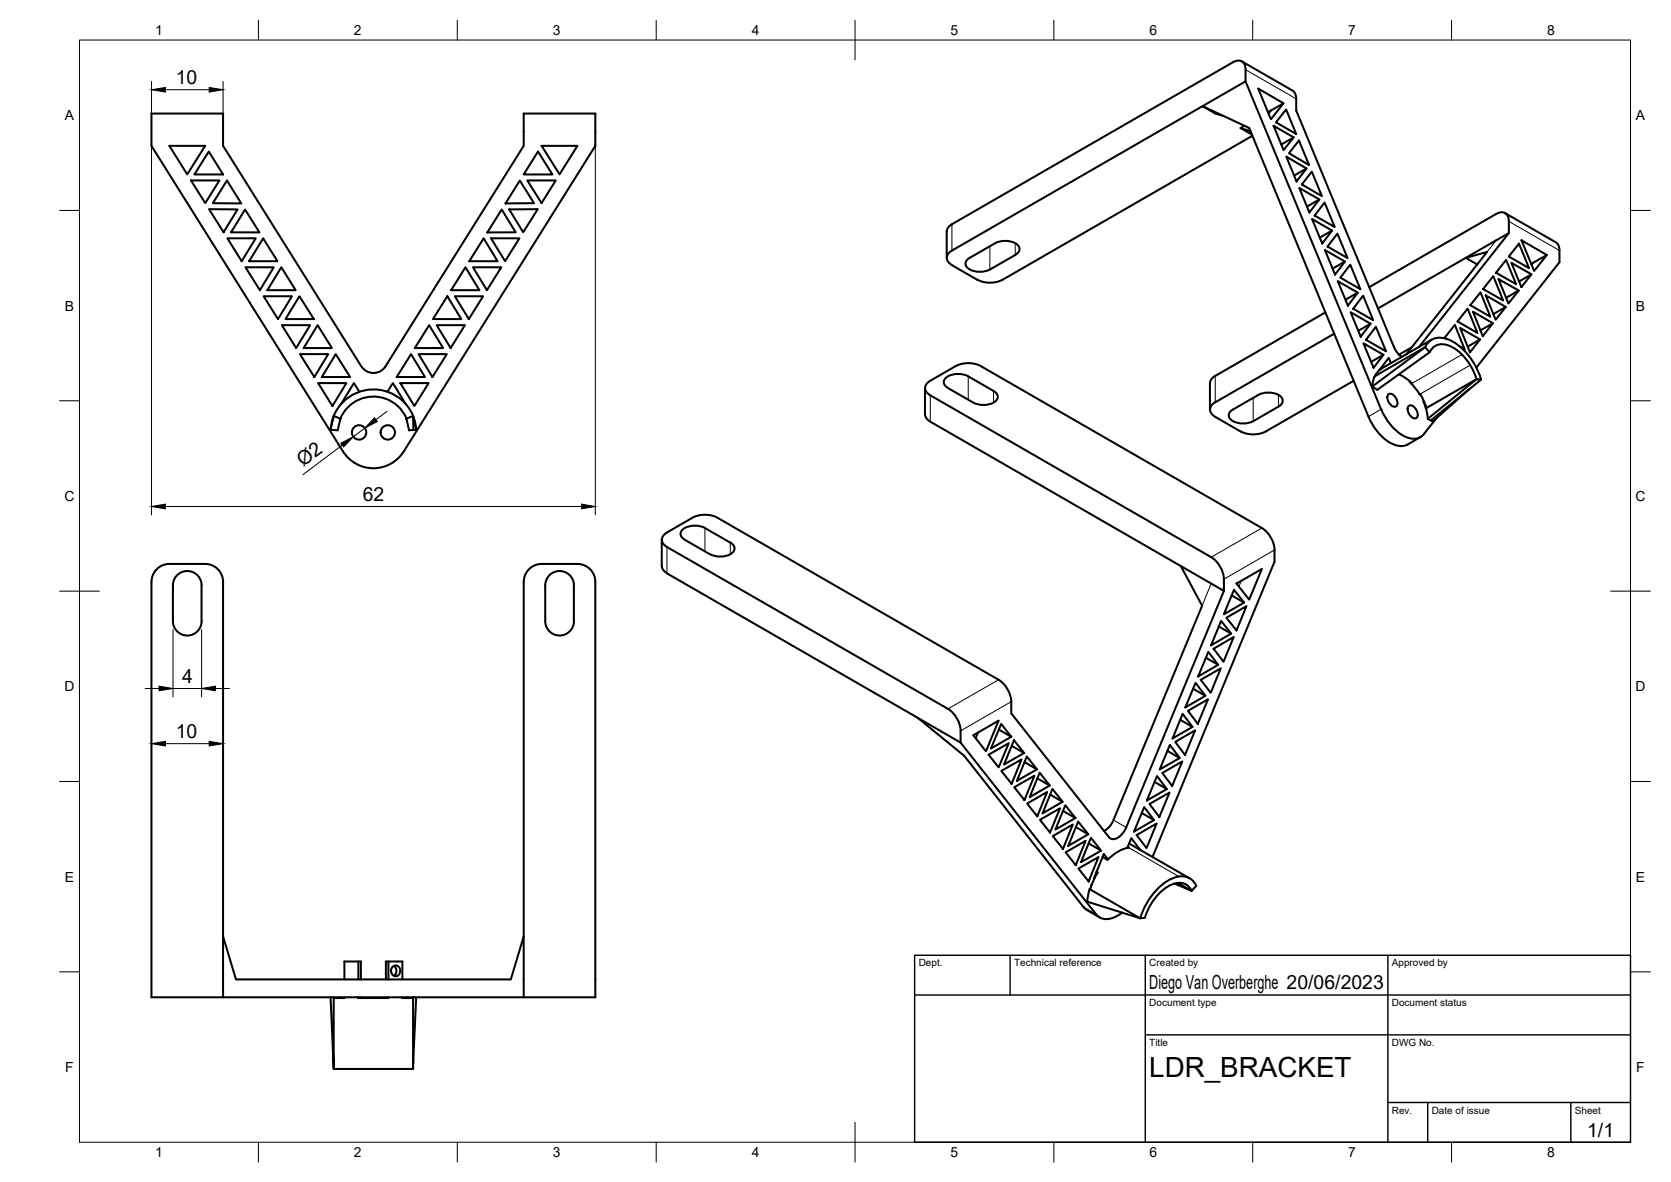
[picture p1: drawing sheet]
<svg xmlns="http://www.w3.org/2000/svg" width="420mm" height="297mm" viewBox="0 0 420 297" stroke-linecap="round" stroke-linejoin="round" font-family="sans-serif">
<!-- layer: Visible -->
<g fill="none" stroke="#000" stroke-width=".51">
<path d="M312.3 15.4l12.7 7.4a2.17 2.17 0 0 1 .9 2v3l24.6 59.4 .8 1.4 1.2 1.1M313.2 17.5v3l-73.8 42.5M313.2 17.5a1.94 1.94 0 0 0-.9-2.1 1.94 1.94 0 0 0-2.3 .2l-71.1 41a1.99 1.99 0 0 0-.8 1.6l-.1 6.6M42.6 36.6h9l-4.5 7.2zM52.5 38.1l3.6 5.7h-7.2zM135.3 38.1l3.6 5.7h-7.2zM136.2 36.6h9l-4.5 7.2zM307.7 29.2l-2.1-.7-3.2-1.8 11.7 5.5 30 72.5M311.9 32.2l2.5 .7M312.9 31.6l-1 .6 2.9 1.6M313.2 20.5l34.1 82.4M314.9 34.1l-62.8 36.2a7 7 0 0 1-6.4 0l-6.3-3.7a1.95 1.95 0 0 1-1.3-1.8 1.95 1.95 0 0 1 1.3-1.8"/>
<path d="M319.6 27.8l-.6 .7M320.2 31.6l5.1 2.9-2.6 3.2zM322.7 26l-3.1 4-3.2-7.7 6.3 3.7-3.9 2.2M323.4 27.5l2.5 6.2-5.1-3zM323.4 39.4l5.1 2.9-2.5 3.3zM325.3 34.5l-3.1 1.8M326.6 35.3l2.6 6.2-5.1-3zM48 45.3h7.2l-3.6 5.7zM52.6 52.6h7.1l-3.5 5.8zM57.1 45.4l3.6 5.7h-7.2zM57.2 59.9h7.1l-3.5 5.7zM61.6 52.6l3.6 5.8h-7.1z"/>
<path d="M66.2 59.9l3.6 5.7h-7.1zM121.6 59.9l3.5 5.7h-7.1zM123.5 59.9h7.1l-3.6 5.7zM126.2 52.6l3.5 5.8h-7.2zM128 52.6h7.2l-3.6 5.8zM130.7 45.4l3.6 5.7h-7.2zM132.6 45.3h7.1l-3.5 5.7zM326.7 47.2l5 2.9-2.5 3.3zM328.5 42.3l-3.1 1.8M329.8 43.1l2.6 6.2-5.1-2.9zM329.9 55l5 2.9-2.4 3.3zM331.7 50.1l-3.1 1.8"/>
<path d="M333.1 50.9l2.5 6.2-5-2.9zM334.9 57.9l-3 1.8M336.3 58.7l2.5 6.2-5-2.9zM378.4 53.6l12.8 7.3a2.17 2.17 0 0 1 .9 2.1M379.4 58.6l-32.9 18.9M61.7 67.2h7.1l-3.5 5.7zM66.3 74.5h7.1l-3.5 5.7zM70.7 67.2l3.6 5.7h-7.1zM75.3 74.5l3.6 5.7h-7.1zM112.5 74.5l3.5 5.7h-7.1zM114.4 74.5h7.1l-3.6 5.7zM117 67.2l3.5 5.7h-7.1z"/>
<path d="M118.9 67.2h7.1l-3.6 5.7zM250.2 61.1a5.1 5.1 0 0 1 6 .8 1.48 1.48 0 0 1-.9 2.1l-6.4 3.7M250.2 61.1l-6.4 3.7a1.54 1.54 0 0 0-1 1.4 1.54 1.54 0 0 0 1 1.5 5.7 5.7 0 0 0 5.1 0M333.1 62.8l5.1 2.9-2.5 3.3zM333.2 78.5l-28.1 16.3a1.99 1.99 0 0 0-.9 1.5v6.6M336.4 70.6l5 2.9-2.5 3.3zM338.2 65.7l-3.1 1.8M339.5 66.5l2.6 6.2-5.1-2.9zM339.6 78.5l5 2.9-2.5 3.2zM341.4 73.5l-3.1 1.8M342.7 74.3l2.6 6.2-5-2.9zM344.3 72.2l31.9-18.4a1.93 1.93 0 0 1 2.3-.3 1.93 1.93 0 0 1 .9 2.1v3l-22.6 28.6"/>
<path d="M369 77.6l2.5 6.1-5-2.9zM370.4 78.3l5 2.9-2.6 3.3zM371.4 66.4l-2.8-1.6 5.3-1.5-20.3 25.7M372.3 73.5l2.4 6.1-5-2.9zM373.6 74.2l5 2.9-2.5 3.3zM375.5 69.4l2.5 6.1-5.1-2.9zM376.8 70.2l5.1 2.8-2.6 3.3zM378.6 77.1l-3.1 1.8M378.7 65.3l2.5 6.1-5-2.9zM380 66l5.1 2.9-2.6 3.3zM381.9 73l-3.2 1.8M381.9 61.2l2.6 6.2-5.1-2.9z"/>
<path d="M382.6 60.4l6.3 3.7-3.2 4zM385.1 68.9l-3.1 1.8M388.9 64.1l-3.9 2.2M392.1 63v2.9l-20.9 26.5M70.9 81.7h7.1l-3.5 5.8zM75.4 89h7.1l-3.5 5.7zM79.9 81.7l3.6 5.8h-7.2zM80 96.3h7.1l-3.5 5.7zM84.4 89l3.6 5.7h-7.1zM90.4 98.5l-1.4-2.2-3.2 5.2M96.9 92l34.8-55.4v-8.1h18v8.1l-48.2 76.9a9 9 0 0 1-15.2 0l-48.2-76.9v-8.1h18v8.1l34.7 55.4a3.6 3.6 0 0 0 6.2 0M97.4 98.5l1.4-2.2 3.2 5.2"/>
<path d="M100.7 96.3h7.1l-3.6 5.7zM103.4 89l3.4 5.7h-7.1zM105.2 89h7.2l-3.7 5.7zM107.9 81.7l3.5 5.8h-7.1zM109.8 81.7h7.1l-3.6 5.8zM232.6 97.5v6.6a2.17 2.17 0 0 0 1.3 1.9l63 36.2M240.3 92l-6.4 3.7a1.93 1.93 0 0 0-1.3 1.8 1.93 1.93 0 0 0 1.3 1.8l70.6 40.7a7 7 0 0 1 3.2 5.5v3l-24.5 59.4a4.2 4.2 0 0 1-3.6 3l-.7-.5-24.6-31.1a8.7 8.7 0 0 0-1.4-6.8l-1.8-1.7-70.7-40.7a7 7 0 0 0-6.3 0l-6.4 3.7a1.94 1.94 0 0 0-1.3 1.8 1.94 1.94 0 0 0 1.3 1.9l70.7 40.6a7 7 0 0 1 3.1 5.6M240.3 92a7 7 0 0 1 6.4 0l70.6 40.7a7 7 0 0 1 3.2 5.5v3l-30.7 74.2M243.5 94.6l6.3 3.7a1.54 1.54 0 0 1 1.1 1.4 1.54 1.54 0 0 1-1.1 1.5 5.7 5.7 0 0 1-5.1 0M243.5 94.6a5.1 5.1 0 0 0-6 .8 1.48 1.48 0 0 0 .9 2.1l6.3 3.7M335.5 83.9l-29.9 17.2a1.93 1.93 0 0 0-1.4 1.8 1.93 1.93 0 0 0 1.4 1.8M340.4 95.7l-22.1 12.7"/>
<path d="M342.8 86.3l5.1 2.9-2.5 3.2zM344.6 81.4l-3.1 1.7M345 97.1l13.3-9.8 1.2 1.2-13.2 9.5zM345.7 94.5l-.4 1-.3 1.6M345.8 94.5h-.1M345.9 82.1l2.6 6.2-5-2.9zM347.2 92.8l-.3 .1M347.4 92.6l-.8 .6-.9 1.3M347.9 89.2l-3.1 1.7M349.1 99.1a1.61 1.61 0 0 1 2.1 1.4 .98 .98 0 0 1 .1 1.2 .98 .98 0 0 1-1.2 .4 2.35 2.35 0 0 1-1-3zM349.7 91.3l-.5-1.4-2.3 3.1M351.7 94.1l1.9 1 1.4 1.2-.1 .1"/>
<path d="M354.5 95.9v.1l1.3 1.4 1.2 1.7M355 87.3l-3.3 1.8M357.2 99.2l-.3-.1 .2-.1 .6 1.1 1 2.4M358.3 87.3l-12.6 7.2M358.3 87.3a4.2 4.2 0 0 1 5.9-2 16.4 16.4 0 0 1 8.2 10.1M359.5 88.5a3.6 3.6 0 0 1 5.5-1.4 14 14 0 0 1 6.3 8.2l-12.8 7.3M360 85.4l-12.6 7.2M363.7 85.1l-.5-.2 2.6-3.3 2.5 6.2-1.2-.7M367.1 82.4l5.1 2.9-2.6 3.2zM369.5 97.7l-9.2 8.2-1.3-.6 12.3-10 1.1 .1-12.6 10.2M372.2 85.3l-3.2 1.8M375.4 81.2l-3.1 1.8"/>
<path d="M83.9 104.5l1.7 .7-.7 2.9-1.8-.1zM85.6 105.2a9 9 0 0 1 8.3-5.5 9 9 0 0 1 8.3 5.5M85.6 105.2h.1M85.6 105.2l-.1 .2M102.2 105.2l.1 .2M102.2 105.2l.6 2.9 1.8-.1M102.2 105.2l1.7-.7v3.6M103.9 104.5a10.8 10.8 0 0 0-11.8-6.5 10.8 10.8 0 0 0-9 10M104.1 105.3l-.2-.8 .7 3.5M104.1 105.3l.6 2.7M305.6 104.8l6.3 3.6a7 7 0 0 0 6.4 0M309.5 103.3l6.9-4.1a5.1 5.1 0 0 1 5.9 .8 1.48 1.48 0 0 1-.8 2.2l-6.4 3.6a5.1 5.1 0 0 1-6-.8 1.34 1.34 0 0 1 .4-1.7z"/>
<path d="M344.1 104.7a12.6 12.6 0 0 0 6.8 7.2 3.9 3.9 0 0 0 3.1-.2l3.1-1.9M347.3 102.8a12.6 12.6 0 0 0 7 7.3 3.4 3.4 0 0 0 3.8-1l3.1-4M354.2 102a1.61 1.61 0 0 1 2.1 1.4 .98 .98 0 0 1 .1 1.3 .98 .98 0 0 1-1.2 .3 2.35 2.35 0 0 1-1-3zM357.9 100.9l.2 .1M357.9 100.9l.6 1.7M358.5 102.1l-.1 .1M358.5 102.6l.5 2.7M358.6 102.5l-.1 .1M166.4 135.6v6.6a2.17 2.17 0 0 0 1.3 1.9l73.8 42.5v-2.9M172.2 135.6a1.54 1.54 0 0 1-1.1-1.4 1.54 1.54 0 0 1 1.1-1.5 5.6 5.6 0 0 1 5 0l6.4 3.7a1.54 1.54 0 0 1 1.1 1.4 1.54 1.54 0 0 1-1.1 1.5 5.7 5.7 0 0 1-5.1 0l-6.3-3.7M42.6 141.7h9a4.5 4.5 0 0 1 4.5 4.5v104.4M42.6 141.7a4.5 4.5 0 0 0-4.5 4.5v104.4h93.6"/>
<path d="M44.5 144.6a3.6 3.6 0 0 1 4-.8 3.6 3.6 0 0 1 2.2 3.3v9a3.6 3.6 0 0 1-3.6 3.6 3.6 3.6 0 0 1-3.6-3.6v-9a3.6 3.6 0 0 1 1-2.5zM136.2 141.7h9a4.5 4.5 0 0 1 4.5 4.5v104.4h-18v-104.4a4.5 4.5 0 0 1 4.5-4.5M144.3 147.1v9M144.3 147.1a3.6 3.6 0 0 0-3.6-3.6 3.6 3.6 0 0 0-3.6 3.6v9a3.6 3.6 0 0 0 3.6 3.6 3.6 3.6 0 0 0 3.6-3.6M296.9 142.2l5.4 10-22.3 53.9-1 1.6-1.4 1.1M296.9 142.2l10.8 6.3M306.5 157.4l3.1 1.8M307 156l2.6 3.2-5.1 3zM308.4 155.2l5-2.9-2.5 6.1zM309.7 149.6l3.1 1.8M310.3 148.2l2.5 3.2-5.1 3zM310.9 146.6l6.4-3.6-3.2 7.7z"/>
<path d="M297.4 179.4l2.4 3.3-5 2.9zM298.7 178.6l5-2.9-2.5 6.2zM300 173.1l3.1 1.8M300.6 171.6l2.5 3.3-5.1 2.9zM301.9 170.8l5.1-2.9-2.6 6.2zM303.2 165.3l3.1 1.8M303.8 163.8l2.5 3.3-5 2.9zM305.1 163l5.1-2.9-2.6 6.2zM230.7 180.4l11.7 9.5 30 38 .9 .8M241.5 186.6l34.1 43.2a4.1 4.1 0 0 0 5.7 .1l.9-.6M244.7 184.8l6.4-3.7-3.2 7.7zM245.9 184.1l-.6 1.4"/>
<path d="M248.6 189.7l5-2.9-2.5 6.1zM251.1 183.4l3.2 1.8M251.7 181.9l2.6 3.3-5.1 2.9zM251.8 193.7l5.1-2.9-2.5 6.2zM254.4 187.4l3.1 1.8M255 186l2.5 3.2-5 2.9zM255 197.8l5.1-2.9-2.5 6.2zM257.6 191.5l3.1 1.8M258.2 190.1l2.5 3.2-5 2.9zM260.8 195.6l3.1 1.8M261.4 194.2l2.5 3.2-5 2.9zM264.1 199.7l3.1 1.8"/>
<path d="M264.6 198.3l2.6 3.2-5.1 2.9zM290.3 196.5l3.1 1.8M290.9 195l2.5 3.3-5 2.9zM292.2 194.3l5.1-2.9-2.6 6.1zM293.5 188.7l3.1 1.8M294.2 187.2l2.4 3.3-5 2.9zM295.5 186.4l5-2.9-2.5 6.2zM296.8 180.9l3 1.8M258.3 201.9l5-2.9-2.5 6.2zM261.5 206l5-2.9-2.5 6.1zM264.7 210.1l5-2.9-2.4 6.1zM267.3 203.8l3.1 1.8"/>
<path d="M267.9 202.4l2.5 3.2-5 2.9zM267.9 214.2l5.1-2.9-2.5 6.1zM270.5 207.9l3.1 1.8M271.1 206.4l2.5 3.3-5 2.9zM271.2 218.3l5-2.9-2.5 6.1zM273.7 211.9l3.2 1.9M274.3 210.5l2.6 3.3-5.1 2.8zM275.7 219.2l.2 .2M275.7 219.1l.3 .2M276 219.3l-1 1.7-.9 2.5M278.6 215.9l-1.1-1.3-2.4 6.2 .1-.2M283.4 213.1l1.1-2.5 2.2 3"/>
<path d="M283.5 212.9l.3 .1a10 10 0 0 0-5.3 3.1l-1.3-.7M283.9 212l2.4 1.3M285.8 209.9l5-2.9-2.5 6.1zM286.3 213.3l12.8 7.4M287.1 204.3l3.1 1.8M287.7 202.8l2.5 3.3-5.1 2.9zM289 202l5.1-2.8-2.6 6.1zM56.1 235.3l3.2 10.8h69.1l3.3-10.8M273.3 228.7l3.2 1.9M274 223.4l-.6 3.2 13.3 4.2 1.1-.2a13.2 13.2 0 0 1 7.3-8.5 3.4 3.4 0 0 1 4.5 1.8l1.2-1.3a4 4 0 0 0-5.4-2.1 15.5 15.5 0 0 0-8.7 10.3l-12.6-7.3M274 223.5h.1M274.1 223.4l-.1 .1"/>
<path d="M274.5 222.3l-.1 .1M296.1 221.9l3.5 2-4.3-1.9M83.1 250.6l.8 18v-17.8h2.7v-.2M83.9 250.6v.2M85.6 250.6v.2v-.1M86.6 246.1v-4.5h4.1v4.5M90.1 250.6v.2h7.6v-.2M90.1 241.6v4.5M90.7 250.6v.2M97 246.1v-4.5h4.2v4.5M97 250.6v.2M97.7 241.6v4.5"/>
<path d="M98.8 242.9l.9-.3 .5 .3 .3 .4 .1 1.1-.3 .5-.4 .3h-.8l-.6-.6-.2-.9zM99 242.7l.4 .4 .3 .7-.1 .7-.6 .7M101.2 250.6v.2h2.7v16.7M102.2 250.6v.2v-.1M103.8 250.6v.2zM104.6 250.6l-.7 18v-2.4M83.9 268.6h20"/>
<circle cx="90.3" cy="108.7" r="1.81"/>
<circle cx="97.5" cy="108.7" r="1.81"/>
</g>
<!-- layer: Visible Narrow -->
<g fill="none" stroke="#000" stroke-width=".25">
<path d="M313.2 17.5l12.7 7.3M239.4 56.4v6.6M379.4 55.6l12.7 7.4M248.9 61.9v5.8M255.3 61.1v3M376.2 60.4l-2.3 2.9M385.7 65.9l-.6 .8M233.9 99.3v6.7M243.5 94.6v5.8M249.8 98.2v3M305.6 94.5v6.6M315.1 100v5.9"/>
<path d="M321.5 99.3v2.9M367.6 89.1l-12.6 7.3M369.7 91.8l-12.6 7.2M347.3 102.9l-3.2 1.8M167.7 137.5v6.6M177.2 132.7v5.9M183.6 136.4v2.9M317.3 132.7l-12.8 7.3M320.5 138.2l-12.8 7.3M304.5 146.6l-2.2 5.6M312.1 146l-.6 1.4M251.1 170.8l-12.7 7.3"/>
<path d="M254.3 176.3l-12.8 7.4M280 206.1l3.2 1.8M283.8 213l12.6 7.3M286.3 213.3l12.6 7.3M272.4 227.9l3.2 1.9"/>
</g>
<!-- layer: BORDER -->
<g fill="none" stroke="#000" stroke-width=".25">
<path d="M20 10.1h390v276.9h-390zM65 5.1v5M115 5.1v5M165 5.1v5M215 5.1v10M265 5.1v5M315 5.1v5M365 5.1v5M15 52.9h5M410 52.9h5M15 100.7h5M410 100.7h5"/>
<path d="M15 148.6h10M405 148.6h10M15 196.4h5M410 196.4h5M15 244.2h5M410 244.2h5M65 287v5M115 287v5M165 287v5M215 282.1v9.9M265 287v5M315 287v5"/>
<path d="M365 287v5"/>
</g>
<!-- layer: TITLEBLOCK -->
<path d="M230 240.1h180v46.9h-180zM230 250h180M254 240.1v9.9M288 240.1v46.9M349 240.1v46.9M288 260.1h122M349 277.1h61M359 277.1v9.9M395 277.1v9.9" fill="none" stroke="#000" stroke-width=".36"/>
<!-- layer: FD_Dimensions -->
<g fill="none" stroke="#000" stroke-width=".25">
<path d="M38.1 20.5v10.5M38.1 35.2v94.2M41.6 22.5h11M56.1 20.5v10.5M149.7 35.2v94.2M86.1 111.9l-9.9 7.4M91.7 107.6l-2.8 2.1M97.3 103.4l-2.8 2.1M41.6 127.3h104.6M43.5 158.2v16.9M50.7 158.2v16.9M36.5 173h3.5"/>
<path d="M43.5 173h7.2M54.2 173h3.5M38.1 184.8v1.5M41.6 186.9h11M56.1 184.8v1.5"/>
</g>
<path d="M38.1 22.5l3.5-.5v1.1zM52.6 22l3.5 .5-3.5 .6zM85.7 111.4l3.2-1.7-2.5 2.6zM94.2 105l.7 .9-3.2 1.7zM38.1 127.3l3.5-.6v1.2zM146.2 126.7l3.5 .6-3.5 .6zM40 172.4l3.5 .6-3.5 .6zM50.7 173l3.5-.6v1.2zM38.1 186.9l3.5-.6v1.2zM52.6 186.3l3.5 .6-3.5 .6z" fill="#000" stroke="#000" stroke-width=".25"/>
<text font-size="7" x="289" y="270.6">LDR_BRACKET</text>
<g font-size="4.9">
<text x="44.2" y="21.1">10</text>
<text x="76.2" y="117.3" transform="rotate(-37 76.2 117.3)">Ø2</text>
<text x="91.2" y="125.8">62</text>
<text x="45.8" y="171.6">4</text>
<text x="44.2" y="185.4">10</text>
<text x="289" y="248.5">Diego Van Overberghe 20/06/2023</text>
<text x="399.1" y="285.7">1/1</text>
</g>
<g font-size="3.5">
<text x="39" y="8.8">1</text>
<text x="89" y="8.8">2</text>
<text x="139" y="8.8">3</text>
<text x="189" y="8.8">4</text>
<text x="239" y="8.8">5</text>
<text x="289" y="8.8">6</text>
<text x="339" y="8.8">7</text>
<text x="389" y="8.8">8</text>
<text x="16.3" y="30.2">A</text>
<text x="411.3" y="30.2">A</text>
<text x="16.3" y="78">B</text>
<text x="411.3" y="78">B</text>
<text x="16.2" y="125.9">C</text>
<text x="411.2" y="125.9">C</text>
<text x="16.2" y="173.7">D</text>
<text x="411.2" y="173.7">D</text>
<text x="16.3" y="221.6">E</text>
<text x="411.3" y="221.6">E</text>
<text x="16.4" y="269.4">F</text>
<text x="411.4" y="269.4">F</text>
<text x="39" y="290.8">1</text>
<text x="89" y="290.8">2</text>
<text x="139" y="290.8">3</text>
<text x="189" y="290.8">4</text>
<text x="239" y="290.8">5</text>
<text x="289" y="290.8">6</text>
<text x="339" y="290.8">7</text>
<text x="389" y="290.8">8</text>
</g>
<g font-size="2.5">
<text x="231" y="242.9">Dept.</text>
<text x="255" y="242.9">Technical reference</text>
<text x="289" y="242.9">Created by</text>
<text x="350" y="242.9">Approved by</text>
<text x="289" y="252.8">Document type</text>
<text x="350" y="252.8">Document status</text>
<text x="289" y="262.9">Title</text>
<text x="350" y="262.9">DWG No.</text>
<text x="350" y="279.9">Rev.</text>
<text x="360" y="279.9">Date of issue</text>
<text x="396" y="279.9">Sheet</text>
</g>
</svg>
